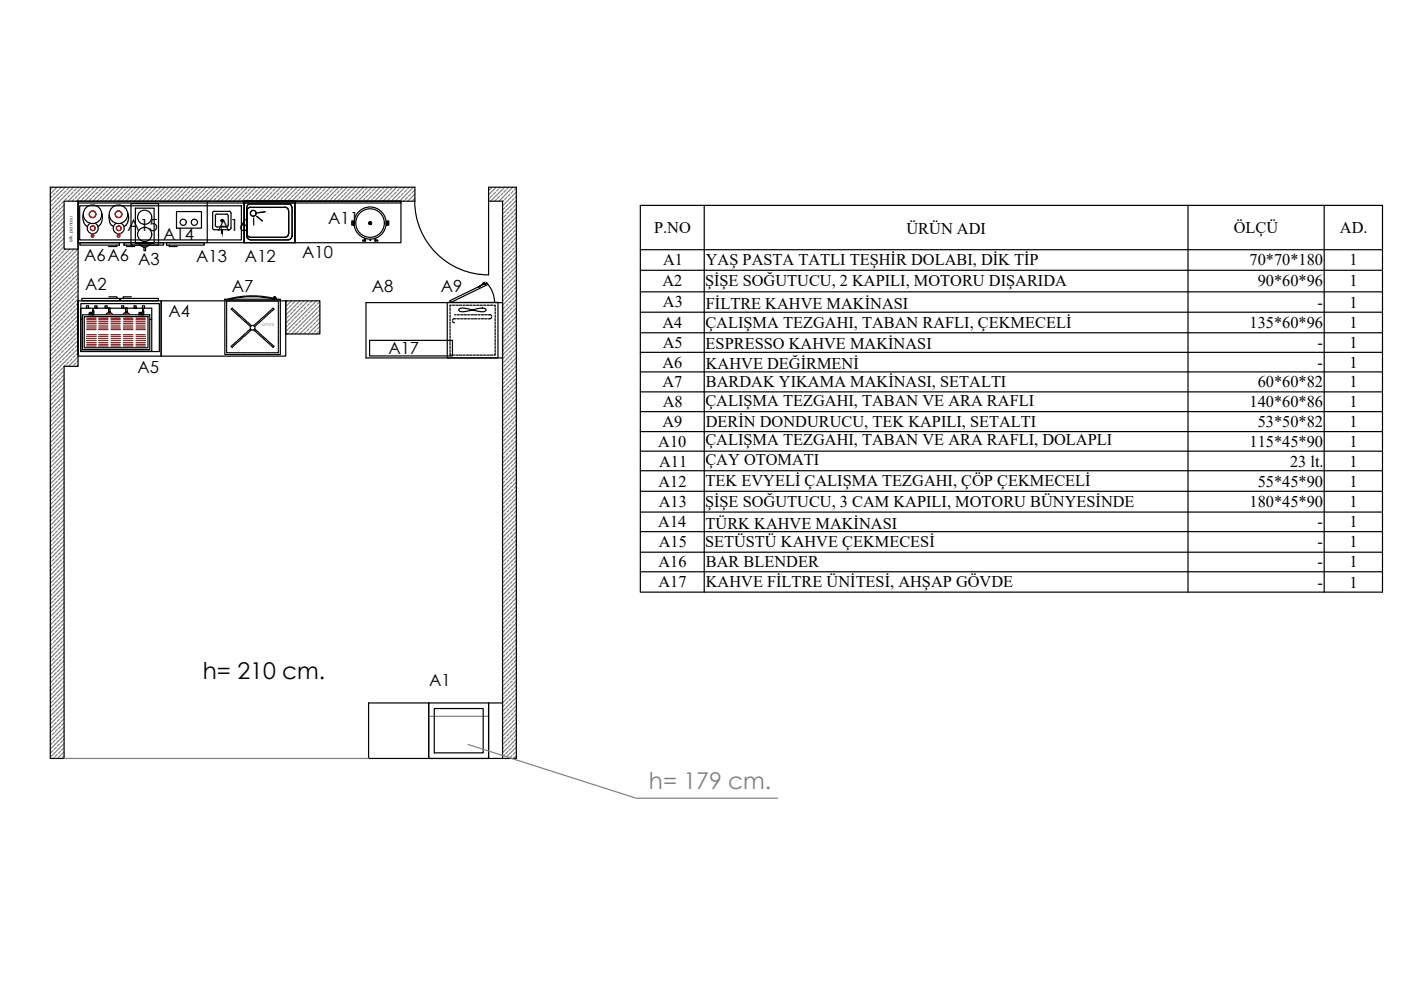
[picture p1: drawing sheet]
<svg xmlns="http://www.w3.org/2000/svg" width="297mm" height="210mm" viewBox="0 0 297 210" stroke-linecap="round" stroke-linejoin="round" font-family="sans-serif">
<!-- layer: 0 -->
<g fill="none" stroke="#000" stroke-width=".25">
<path d="M10.7 39.7h77.3v3h-71.4v35h-3v83.1h-2.9zM13.6 42.7h3v10.1h-3zM27.8 43.2h5.8v8.8h-5.8zM37.4 44.9h5.3v3.5h-5.3zM43.9 42.7v8.8h7.9M62.5 42.7h22.5v8.8h-22.5zM62.5 42.7h22.5v.3h-22.5zM87.9 42.6a15.6 15.6 0 0 0 15.7 15.7v-18.6h5.9v121.1h-5.9v-11.8h3M103.6 42.7h3v118.1M135.8 43.5h157.3v82h-157.3zM135.8 52.9h157.3M135.8 57.3h157.3"/>
<path d="M149.3 43.5v82M251.9 43.5v82M280.8 43.5v82M34.2 63.8h26.4v11.7h-26.4zM60.6 63.8h7.2v7h-7.2zM77.6 64.2h29v11.7h-29zM78.4 72.2h17.5v3.3h-17.5zM135.8 61.9h157.3M135.8 66.2h157.3M135.8 70.6h157.3M135.8 74.7h157.3M135.8 78.9h157.3"/>
<path d="M135.8 83.1h157.3M135.8 87.3h157.3M135.8 91.5h157.3M135.8 95.7h157.3M135.8 99.8h157.3M135.8 104.2h157.3M135.8 108.6h157.3M135.8 112.7h157.3M135.8 117.1h157.3M135.8 121.2h157.3M78.1 149h12.8v11.8h-12.8zM90.9 149h12.7v11.8h-12.7z"/>
<path d="M92.1 150.2h10.3v9.4h-10.3z"/>
<circle cx="38.8" cy="47.1" r=".66"/>
<circle cx="41.2" cy="47.1" r=".66"/>
</g>
<g fill="none" stroke="#808080" stroke-width=".25">
<path d="M11.2 39.7l-.2 .2M12.1 39.7l-1.4 1.4M13 39.7l-.4 .4M13.8 39.7l-3.1 3.2M14.6 39.9l-.5 .4M15.6 39.7l-4.9 4.9M16.5 39.7l-.2 .2M17.4 39.7l-3 3M18.2 39.7l-.3 .4M19.1 39.7l-2.9 3M19.9 39.9l-.5 .4M20.9 39.7l-3 3"/>
<path d="M21.8 39.7l-.2 .2M22.6 39.7l-2.9 3M23.5 39.7l-.3 .4M24.4 39.7l-2.9 3M25.1 39.9l-.4 .4M26.1 39.7l-2.9 3M27 39.7l-.1 .2M27.9 39.7l-2.9 3M28.8 39.7l-.4 .4M29.6 39.7l-2.9 3M30.4 39.9l-.4 .4M31.4 39.7l-2.9 3"/>
<path d="M32.3 39.7l-.2 .2M33.1 39.7l-2.9 3M34 39.7l-.3 .4M34.9 39.7l-2.9 3M35.6 39.9l-.4 .4M36.7 39.7l-3 3M37.5 39.7l-.1 .2M38.4 39.7l-2.9 3M39.3 39.7l-.4 .4M40.2 39.7l-2.9 3M40.9 39.9l-.4 .4M42 39.7l-3 3"/>
<path d="M42.8 39.7l-.1 .2M43.7 39.7l-2.9 3M44.6 39.7l-.4 .4M45.5 39.7l-3 3M46.2 39.9l-.4 .4M47.2 39.7l-2.9 3M48.1 39.7l-.1 .2M49 39.7l-2.9 3M49.9 39.7l-.4 .4M50.7 39.7l-2.9 3M51.5 39.9l-.4 .4M52.5 39.7l-2.9 3"/>
<path d="M53.4 39.7l-.2 .2M54.2 39.7l-2.9 3M55.1 39.7l-.3 .4M56 39.7l-2.9 3M56.7 39.9l-.4 .4M57.7 39.7l-2.9 3M58.6 39.7l-.1 .2M59.5 39.7l-2.9 3M60.4 39.7l-.4 .4M61.3 39.7l-3 3M62 39.9l-.4 .4M63 39.7l-2.9 3"/>
<path d="M63.9 39.7l-.1 .2M64.8 39.7l-3 3M65.7 39.7l-.4 .4M66.5 39.7l-2.9 3M67.3 39.9l-.5 .4M68.3 39.7l-2.9 3M69.2 39.7l-.2 .2M70.1 39.7l-3 3M71 39.7l-.4 .4M71.8 39.7l-2.9 3M72.6 39.9l-.5 .4M73.6 39.7l-2.9 3"/>
<path d="M74.5 39.7l-.2 .2M75.3 39.7l-2.9 3M76.2 39.7l-.3 .4M77.1 39.7l-2.9 3M77.8 39.9l-.4 .4M78.8 39.7l-2.9 3M79.7 39.7l-.1 .2M80.6 39.7l-2.9 3M81.5 39.7l-.4 .4M82.3 39.7l-2.9 3M83.1 39.9l-.4 .4M84.1 39.7l-2.9 3"/>
<path d="M85 39.7l-.2 .2M85.9 39.7l-3 3M86.7 39.7l-.3 .4M87.6 39.7l-2.9 3M104.2 39.9l-.4 .4M105.2 39.7l-1.6 1.6M106.1 39.7l-.2 .2M107 39.7l-3 3M107.8 39.7l-.3 .4M108.7 39.7l-2.9 3M109.4 39.9l-.4 .4M10.8 40.1l-.1 .1"/>
<path d="M10.8 45.3l-.1 .2M10.8 50.6l-.1 .2M10.8 55.9l-.1 .2M11 41.6l-.3 .4M11 46.9l-.3 .4M11 52.1l-.3 .5M11 57.4l-.3 .4M11.3 43.2l-.5 .4M11.3 48.4l-.5 .4M11.3 53.7l-.5 .4M11.3 59l-.5 .4M11.5 44.7l-.5 .4"/>
<path d="M11.5 49.9l-.5 .5M11.5 55.2l-.5 .5M11.7 41l-.4 .4M11.7 46.2l-.4 .5M11.7 51.5l-.4 .4M11.7 56.8l-.4 .4M11.9 42.5l-.4 .4M11.9 47.7l-.4 .5M11.9 53l-.4 .5M11.9 58.3l-.4 .4M12.1 44l-.4 .5M12.1 49.3l-.4 .4"/>
<path d="M12.1 54.6l-.4 .4M12.1 59.8l-.4 .5M12.4 40.3l-.5 .5M12.4 45.6l-.5 .4M12.4 50.8l-.5 .5M12.4 56.1l-.5 .4M12.6 41.8l-.5 .5M12.6 47.1l-.5 .4M12.6 52.4l-.5 .4M12.6 57.6l-.5 .5M12.8 43.4l-.4 .4M12.8 48.6l-.4 .5"/>
<path d="M12.8 53.9l-.4 .4M12.8 59.2l-.4 .4M13 44.9l-.4 .4M13 50.2l-.4 .4M13 55.4l-.4 .5M13.3 41.2l-.5 .4M13.3 46.4l-.5 .5M13.3 51.7l-.5 .4M13.3 57l-.5 .4M13.5 42.7l-.5 .5M13.5 48l-.5 .4M13.5 53.2l-.5 .5"/>
<path d="M13.5 58.5l-.5 .5M13.6 43.5l-2.9 2.9M13.6 45.2l-2.9 3M13.6 47l-2.9 2.9M13.6 48.7l-2.9 3M13.6 50.5l-2.9 2.9M13.6 52.2l-2.9 3M13.6 44.4l-.3 .3M13.6 46.1l-.1 .1M13.6 49.6l-.3 .3M13.6 51.4l-.1 .1M13.7 54.8l-.4 .4"/>
<path d="M13.9 40.5l-.4 .5M13.9 52.8l-.2 .2M13.9 56.3l-.4 .5M14.1 42.1l-.4 .4M14.1 57.9l-.4 .4M14.4 54.1l-.5 .5M14.4 59.4l-.5 .4M14.6 55.7l-.5 .4M14.8 52.8l-4.1 4.1M14.8 41.4l-.4 .4M14.8 57.2l-.4 .4M15 53.5l-.4 .4"/>
<path d="M15 58.7l-.4 .5M15.2 55l-.4 .4M15.5 40.8l-.5 .4M15.5 56.5l-.5 .5M15.7 42.3l-.4 .4M15.7 52.8l-.5 .4M15.7 58.1l-.5 .4M15.9 54.3l-.4 .5M15.9 59.6l-.4 .5M16.1 40.1l-.4 .4M16.1 55.9l-.4 .4M16.3 41.6l-.4 .5"/>
<path d="M16.3 57.4l-.4 .5M16.6 52.8l-5.9 5.9M16.6 54.6l-5.9 5.8M16.6 56.3l-5.9 5.9M16.6 58.1l-5.9 5.9M16.6 59.8l-5.9 5.9M16.6 53.7l-.5 .4M16.6 55.4l-.3 .3M16.6 59l-.5 .4M17 41l-.4 .4M17.2 42.5l-.1 .2M17.7 40.3l-.5 .5"/>
<path d="M17.9 41.8l-.5 .5M18.5 41.2l-.4 .4M19.2 40.5l-.4 .5M19.4 42.1l-.4 .4M20.1 41.4l-.5 .4M20.7 40.8l-.4 .4M21 42.3l-.4 .4M21.4 40.1l-.4 .4M21.6 41.6l-.4 .5M22.3 41l-.5 .4M22.5 42.5l-.2 .2M22.9 40.3l-.4 .5"/>
<path d="M23.2 41.8l-.5 .5M23.8 41.2l-.4 .4M24.5 40.5l-.5 .5M24.7 42.1l-.4 .4M25.4 41.4l-.5 .4M26 40.8l-.4 .4M26.2 42.3l-.4 .4M26.7 40.1l-.5 .4M26.9 41.6l-.4 .5M27.5 41l-.4 .4M27.8 42.5l-.2 .2M28.2 40.3l-.4 .5"/>
<path d="M28.4 41.8l-.4 .5M29.1 41.2l-.5 .4M29.7 40.5l-.4 .5M30 42.1l-.5 .4M30.6 41.4l-.4 .4M31.3 40.8l-.5 .4M31.5 42.3l-.4 .4M31.9 40.1l-.4 .4M32.1 41.6l-.4 .5M32.8 41l-.4 .4M33 42.5l-.1 .2M33.5 40.3l-.5 .5"/>
<path d="M33.7 41.8l-.5 .5M34.3 41.2l-.4 .4M35 40.5l-.5 .5M35.2 42.1l-.4 .4M35.9 41.4l-.5 .4M36.5 40.8l-.4 .4M36.7 42.3l-.3 .4M37.2 40.1l-.5 .4M37.4 41.6l-.4 .5M38.1 41l-.5 .4M38.3 42.5l-.2 .2M38.7 40.3l-.4 .5"/>
<path d="M38.9 41.8l-.4 .5M39.6 41.2l-.4 .4M40.3 40.5l-.5 .5M40.5 42.1l-.5 .4M41.1 41.4l-.4 .4M41.8 40.8l-.4 .4M42 42.3l-.3 .4M42.5 40.1l-.5 .4M42.7 41.6l-.5 .5M43.3 41l-.4 .4M43.6 42.5l-.2 .2M44 40.3l-.4 .5"/>
<path d="M44.2 41.8l-.4 .5M44.9 41.2l-.4 .4M45.6 40.5l-.5 .5M45.8 42.1l-.5 .4M46.4 41.4l-.4 .4M47.1 40.8l-.4 .4M47.3 42.3l-.4 .4M47.8 40.1l-.5 .4M48 41.6l-.5 .5M48.6 41l-.4 .4M48.9 42.5l-.2 .2M49.3 40.3l-.4 .5"/>
<path d="M49.5 41.8l-.4 .5M50.2 41.2l-.5 .4M50.8 40.5l-.4 .5M51.1 42.1l-.5 .4M51.7 41.4l-.4 .4M52.4 40.8l-.5 .4M52.6 42.3l-.4 .4M53 40.1l-.4 .4M53.2 41.6l-.4 .5M53.9 41l-.4 .4M54.1 42.5l-.2 .2M54.6 40.3l-.5 .5"/>
<path d="M54.8 41.8l-.5 .5M55.4 41.2l-.4 .4M56.1 40.5l-.5 .5M56.3 42.1l-.4 .4M57 41.4l-.5 .4M57.6 40.8l-.4 .4M57.8 42.3l-.4 .4M58.3 40.1l-.5 .4M58.5 41.6l-.4 .5M59.1 41l-.4 .4M59.4 42.5l-.2 .2M59.8 40.3l-.4 .5"/>
<path d="M60 41.8l-.4 .5M60.7 41.2l-.5 .4M61.3 40.5l-.4 .5M61.6 42.1l-.5 .4M62.2 41.4l-.4 .4M62.9 40.8l-.5 .4M63.1 42.3l-.4 .4M63.5 40.1l-.4 .4M63.8 41.6l-.5 .5M64.4 41l-.4 .4M64.6 42.5l-.1 .2M65.1 40.3l-.5 .5"/>
<path d="M65.3 41.8l-.4 .5M66 41.2l-.5 .4M66.6 40.5l-.4 .5M66.8 42.1l-.4 .4M67.5 41.4l-.4 .4M68.2 40.8l-.5 .4M68.4 42.3l-.4 .4M68.8 40.1l-.4 .4M69 41.6l-.4 .5M69.7 41l-.4 .4M69.9 42.5l-.1 .2M70.4 40.3l-.5 .5"/>
<path d="M70.6 41.8l-.5 .5M71.2 41.2l-.4 .4M71.9 40.5l-.4 .5M72.1 42.1l-.4 .4M72.8 41.4l-.5 .4M73.4 40.8l-.4 .4M73.7 42.3l-.4 .4M74.1 40.1l-.4 .4M74.3 41.6l-.4 .5M75 41l-.5 .4M75.2 42.5l-.2 .2M75.6 40.3l-.4 .5"/>
<path d="M75.9 41.8l-.5 .5M76.5 41.2l-.4 .4M77.2 40.5l-.4 .5M77.4 42.1l-.4 .4M78.1 41.4l-.5 .4M78.7 40.8l-.4 .4M78.9 42.3l-.4 .4M79.4 40.1l-.5 .4M79.6 41.6l-.4 .5M80.3 41l-.5 .4M80.5 42.5l-.2 .2M80.9 40.3l-.4 .5"/>
<path d="M81.1 41.8l-.4 .5M81.8 41.2l-.5 .4M82.4 40.5l-.4 .5M82.7 42.1l-.5 .4M83.3 41.4l-.4 .4M84 40.8l-.5 .4M84.2 42.3l-.4 .4M84.6 40.1l-.4 .4M84.8 41.6l-.4 .5M85.5 41l-.4 .4M85.7 42.5l-.1 .2M86.2 40.3l-.5 .5"/>
<path d="M86.4 41.8l-.5 .5M87 41.2l-.4 .4M87.7 40.5l-.4 .5M87.9 40.3h.1M87.9 42.1l-.4 .4M88 41.1l-1.6 1.6M103.8 42.1l-.2 .1M104.4 41.4l-.4 .4M105.1 40.8l-.5 .4M105.3 42.3l-.4 .4M105.7 40.1l-.4 .4M105.9 41.6l-.4 .5"/>
<path d="M106.6 41l-.4 .4M106.6 46.2v.1M106.6 51.5h.1M106.6 56.8h.1M106.8 42.5l-.2 .3M106.8 47.7l-.2 .3M106.8 53l-.2 .3M106.8 58.3l-.2 .3M107 44l-.4 .5M107 49.3l-.4 .4M107 54.6l-.4 .4M107 59.8l-.4 .5"/>
<path d="M107.3 45.6l-.5 .4M107.3 40.3l-.5 .5M107.3 50.8l-.5 .5M107.3 56.1l-.5 .4M107.5 47.1l-.5 .4M107.5 41.8l-.5 .5M107.5 52.4l-.5 .4M107.5 57.6l-.5 .5M107.7 43.4l-.4 .4M107.7 48.6l-.4 .5M107.7 53.9l-.4 .4M107.7 59.2l-.4 .4"/>
<path d="M107.9 44.9l-.4 .4M107.9 50.2l-.4 .4M107.9 55.4l-.4 .5M108.1 41.2l-.4 .4M108.1 46.4l-.4 .5M108.1 51.7l-.4 .4M108.1 57l-.4 .4M108.4 48l-.5 .4M108.4 42.7l-.5 .5M108.4 58.5l-.5 .5M108.4 53.2l-.5 .5M108.6 44.2l-.5 .5"/>
<path d="M108.6 49.5l-.5 .4M108.6 54.8l-.5 .4M108.8 40.5l-.4 .5M108.8 45.8l-.4 .4M108.8 51l-.4 .5M108.8 56.3l-.4 .5M109 42.1l-.4 .4M109 47.3l-.4 .4M109 52.6l-.4 .4M109 57.9l-.4 .4M109.2 43.6l-.4 .4M109.2 48.8l-.4 .5"/>
<path d="M109.2 54.1l-.4 .5M109.2 59.4l-.4 .4M109.4 45.1l-.4 .5M109.4 48.6h.1M109.4 50.4l-.4 .4M109.4 55.7l-.4 .4M109.4 59.2h.1M109.5 40.7l-2.9 2.9M109.5 42.5l-2.9 2.9M109.5 44.2l-2.9 2.9M109.5 46l-2.9 2.9M109.5 47.7l-2.9 3"/>
<path d="M109.5 49.5l-2.9 2.9M109.5 51.3l-2.9 2.9M109.5 53l-2.9 3M109.5 54.8l-2.9 2.9M109.5 56.5l-2.9 3M109.5 58.3l-2.9 2.9M109.5 41.6l-.3 .2M109.5 43.3l-.1 .1M109.5 46.8l-.3 .3M109.5 52.1l-.3 .3M109.5 53.9h-.1M109.5 57.4l-.3 .2"/>
<path d="M10.8 61.2l-.1 .1M10.8 66.4l-.1 .2M10.8 71.7l-.1 .2M10.8 76.9l-.1 .2M11 62.7l-.3 .4M11 68l-.3 .4M11 73.2l-.3 .4M11 78.5l-.3 .4M11.3 64.2l-.5 .5M11.3 69.5l-.5 .4M11.3 74.7l-.5 .5M11.5 60.5l-.5 .4"/>
<path d="M11.5 65.8l-.5 .4M11.5 71l-.5 .5M11.5 76.3l-.5 .4M11.7 62l-.4 .5M11.7 67.3l-.4 .4M11.7 72.6l-.4 .4M11.7 77.8l-.4 .5M11.9 63.6l-.4 .4M11.9 68.8l-.4 .5M11.9 74.1l-.4 .4M11.9 79.4l-.4 .4M12.1 65.1l-.4 .5"/>
<path d="M12.1 70.4l-.4 .4M12.1 75.6l-.4 .5M12.4 61.4l-.5 .4M12.4 66.7l-.5 .4M12.4 71.9l-.5 .4M12.4 77.2l-.5 .4M12.6 62.9l-.5 .5M12.6 68.2l-.5 .4M12.6 73.4l-.5 .5M12.6 78.7l-.5 .4M12.8 64.5l-.4 .4M12.8 69.7l-.4 .5"/>
<path d="M12.8 75l-.4 .4M13 60.7l-.4 .5M13 66l-.4 .4M13 71.2l-.4 .5M13 76.5l-.4 .4M13.3 62.3l-.5 .4M13.3 67.5l-.5 .5M13.3 72.8l-.5 .4M13.3 78l-.5 .5M13.5 63.8l-.5 .4M13.5 69.1l-.5 .4M13.5 74.3l-.5 .4"/>
<path d="M13.5 79.6l-.5 .4M13.6 78.6l-2.9 2.9M13.6 77.7l-.1 .1M13.7 60.1l-.4 .4M13.7 65.3l-.4 .5M13.7 70.6l-.4 .4M13.7 75.8l-.4 .5M13.9 61.6l-.4 .4M13.9 66.9l-.4 .4M13.9 72.1l-.4 .5M13.9 77.4l-.3 .3M14.1 63.1l-.4 .5"/>
<path d="M14.1 68.4l-.4 .4M14.1 73.7l-.4 .4M14.4 64.7l-.5 .4M14.4 69.9l-.5 .5M14.4 75.2l-.5 .4M14.6 60.9l-.5 .5M14.6 66.2l-.5 .5M14.6 71.5l-.5 .4M14.6 76.7l-.5 .5M14.8 62.5l-.4 .4M14.8 67.7l-.4 .5M14.8 73l-.4 .4"/>
<path d="M15 64l-.4 .5M15 69.3l-.4 .4M15 74.5l-.4 .5M15.2 60.3l-.4 .4M15.2 65.6l-.4 .4M15.2 70.8l-.4 .4M15.2 76.1l-.4 .4M15.5 61.8l-.5 .5M15.5 67.1l-.5 .4M15.5 72.3l-.5 .5M15.5 77.6l-.1 .1M15.7 63.4l-.5 .4"/>
<path d="M15.7 68.6l-.5 .5M15.7 73.9l-.5 .4M15.9 64.9l-.4 .4M15.9 70.2l-.4 .4M15.9 75.4l-.4 .4M16.1 61.2l-.4 .4M16.1 66.4l-.4 .5M16.1 71.7l-.4 .4M16.1 76.9l-.4 .5M16.3 62.7l-.4 .4M16.3 68l-.4 .4M16.3 73.2l-.4 .5"/>
<path d="M16.6 61.6l-5.9 5.9M16.6 63.4l-5.9 5.8M16.6 65.1l-5.9 5.9M16.6 66.9l-5.9 5.9M16.6 68.7l-5.9 5.8M16.6 70.4l-5.9 5.9M16.6 72.2l-5.9 5.8M16.6 73.9l-5.9 5.9M16.6 75.7l-2.1 2M16.6 77.4l-.3 .3M16.6 60.7l-.3 .2M16.6 64.2l-.5 .5"/>
<path d="M16.6 66l-.3 .2M16.6 69.5l-.5 .4M16.6 71.3l-.3 .2M16.6 74.8l-.5 .4M16.6 76.5l-.3 .2M60.7 67.5l-.1 .2M60.9 69.1l-.3 .3M60.9 63.8l-.3 .4M61.1 70.6l-.2 .2M61.1 65.3l-.4 .5M61.3 66.9l-.4 .4M61.6 68.4l-.5 .4"/>
<path d="M61.8 69.9l-.5 .5M61.8 63.8l-1.2 1.2M61.8 64.7l-.5 .4M62 66.2l-.4 .5M62.2 67.7l-.4 .5M62.4 69.3l-.4 .4M62.4 64l-.4 .5M62.7 70.8h.1M62.7 65.6l-.5 .4M62.7 63.8h.1M62.9 67.1l-.5 .4M63.1 68.6l-.4 .5"/>
<path d="M63.3 64.9l-.4 .4M63.3 70.2l-.4 .4M63.5 66.4l-.4 .5M63.6 63.8l-3 3M63.8 68l-.5 .4M64 64.2l-.5 .5M64 69.5l-.5 .4M64.2 65.8l-.4 .4M64.4 63.8l-.2 .2M64.4 67.3l-.4 .4M64.6 68.8l-.4 .5M64.9 70.4l-.5 .4"/>
<path d="M64.9 65.1l-.5 .5M65.1 66.7l-.5 .4M65.3 63.8l-4.7 4.7M65.3 68.2l-.4 .4M65.5 64.5l-.4 .4M65.5 69.7l-.4 .5M65.7 66l-.4 .4M66 67.5l-.5 .5M66.2 63.8l-.5 .4M66.2 69.1l-.5 .4M66.4 65.3l-.4 .5M66.4 70.6l-.2 .2"/>
<path d="M66.6 66.9l-.4 .4M66.8 68.4l-.4 .4M67.1 64.7l-.5 .4M67.1 69.9l-.5 .5M67.1 63.8l-6.5 6.5M67.3 66.2l-.5 .5M67.5 67.7l-.4 .5M67.7 64l-.4 .5M67.7 69.3l-.4 .4M67.8 64.8l-6 6M67.8 66.6l-4.3 4.2M67.8 68.3l-2.5 2.5"/>
<path d="M67.8 70.1l-.7 .7M67.8 65.7l-.3 .3M67.8 67.5h-.1M106.6 62v.1M106.6 67.3v.1M106.6 72.6h.1M106.6 77.8v.1M106.8 63.6l-.2 .3M106.8 68.8l-.2 .3M106.8 74.1l-.2 .3M106.8 79.4l-.2 .3M107 65.1l-.4 .5"/>
<path d="M107 70.4l-.4 .4M107 75.6l-.4 .5M107.3 61.4l-.5 .4M107.3 66.7l-.5 .4M107.3 71.9l-.5 .4M107.3 77.2l-.5 .4M107.5 62.9l-.5 .5M107.5 68.2l-.5 .4M107.5 73.4l-.5 .5M107.5 78.7l-.5 .4M107.7 64.5l-.4 .4M107.7 69.7l-.4 .5"/>
<path d="M107.7 75l-.4 .4M107.9 60.7l-.4 .5M107.9 66l-.4 .4M107.9 71.2l-.4 .5M107.9 76.5l-.4 .4M108.1 62.3l-.4 .4M108.1 67.5l-.4 .5M108.1 72.8l-.4 .4M108.1 78l-.4 .5M108.4 69.1l-.5 .4M108.4 63.8l-.5 .4M108.4 74.3l-.5 .4"/>
<path d="M108.4 79.6l-.5 .4M108.6 60.1l-.5 .4M108.6 70.6l-.5 .4M108.6 65.3l-.5 .5M108.6 75.8l-.5 .5M108.8 61.6l-.4 .4M108.8 66.9l-.4 .4M108.8 72.1l-.4 .5M108.8 77.4l-.4 .4M109 63.1l-.4 .5M109 68.4l-.4 .4M109 73.7l-.4 .4"/>
<path d="M109 78.9l-.4 .5M109.2 64.7l-.4 .4M109.2 69.9l-.4 .5M109.2 75.2l-.4 .4M109.4 60.9l-.4 .5M109.4 66.2l-.4 .5M109.4 69.7h.1M109.4 71.5l-.4 .4M109.4 76.7l-.4 .5M109.5 60.1l-2.9 2.9M109.5 61.8l-2.9 2.9M109.5 63.6l-2.9 2.9"/>
<path d="M109.5 65.3l-2.9 2.9M109.5 67.1l-2.9 2.9M109.5 68.8l-2.9 2.9M109.5 70.6l-2.9 2.9M109.5 72.3l-2.9 3M109.5 74.1l-2.9 2.9M109.5 75.8l-2.9 3M109.5 77.6l-2.9 2.9M109.5 79.4l-2.9 2.9M109.5 62.7l-.3 .2M109.5 64.4l-.1 .1M109.5 67.9l-.3 .3"/>
<path d="M109.5 73.2l-.3 .2M109.5 75h-.1M109.5 78.5l-.3 .2M10.8 82.2l-.1 .2M10.8 87.5l-.1 .2M10.8 92.8l-.1 .1M10.8 98l-.1 .2M11 83.8l-.3 .3M11 89.1l-.3 .3M11 94.3l-.3 .4M11 99.6l-.3 .4M11.3 80l-.5 .5"/>
<path d="M11.3 85.3l-.5 .5M11.3 90.6l-.5 .4M11.3 95.8l-.5 .5M11.5 81.6l-.5 .4M11.5 86.9l-.5 .4M11.5 92.1l-.5 .5M11.5 97.4l-.5 .4M11.7 83.1l-.4 .5M11.7 88.4l-.4 .4M11.7 93.7l-.4 .4M11.7 98.9l-.4 .4M11.9 84.7l-.4 .4"/>
<path d="M11.9 89.9l-.4 .5M11.9 95.2l-.4 .4M12.1 80.9l-.4 .5M12.1 86.2l-.4 .4M12.1 91.5l-.4 .4M12.1 96.7l-.4 .5M12.4 82.5l-.5 .4M12.4 87.7l-.5 .5M12.4 93l-.5 .4M12.4 98.2l-.5 .5M12.6 84l-.5 .4M12.6 89.3l-.5 .4"/>
<path d="M12.6 94.5l-.5 .5M12.6 99.8l-.5 .4M12.8 80.2l-.4 .5M12.8 85.5l-.4 .5M12.8 90.8l-.4 .4M12.8 96.1l-.4 .4M13 81.8l-.4 .4M13 87.1l-.4 .4M13 92.3l-.4 .5M13 97.6l-.4 .4M13.3 83.3l-.5 .5M13.3 88.6l-.5 .5"/>
<path d="M13.3 93.9l-.5 .4M13.3 99.1l-.5 .5M13.5 84.9l-.5 .4M13.5 90.2l-.5 .4M13.5 95.4l-.5 .4M13.6 80.3l-2.9 3M13.6 82.1l-2.9 2.9M13.6 83.8l-2.9 3M13.6 85.6l-2.9 2.9M13.6 87.4l-2.9 2.9M13.6 89.1l-2.9 3M13.6 90.9l-2.9 2.9"/>
<path d="M13.6 92.7l-2.9 2.9M13.6 94.4l-2.9 3M13.6 96.2l-2.9 2.9M13.6 97.9l-2.9 3M13.6 99.7l-2.9 2.9M13.6 81.2l-.3 .4M13.6 83l-.1 .1M13.6 86.5l-.3 .4M13.6 88.3l-.1 .1M13.6 91.8l-.3 .3M13.6 93.5l-.1 .2M13.6 97.1l-.3 .3"/>
<path d="M13.6 98.8l-.1 .1M106.6 83.1v.1M106.6 88.4v.1M106.6 93.7h.1M106.6 98.9v.1M106.8 84.7l-.2 .2M106.8 89.9l-.2 .3M106.8 95.2l-.2 .2M107 80.9l-.4 .5M107 86.2l-.4 .4M107 91.5l-.4 .4M107 96.7l-.4 .5"/>
<path d="M107.3 82.5l-.5 .4M107.3 87.7l-.5 .5M107.3 93l-.5 .4M107.3 98.2l-.5 .5M107.5 84l-.5 .4M107.5 89.3l-.5 .4M107.5 94.5l-.5 .5M107.5 99.8l-.5 .4M107.7 80.2l-.4 .5M107.7 85.5l-.4 .5M107.7 90.8l-.4 .4M107.7 96.1l-.4 .4"/>
<path d="M107.9 81.8l-.4 .4M107.9 87.1l-.4 .4M107.9 92.3l-.4 .5M107.9 97.6l-.4 .4M108.1 83.3l-.4 .5M108.1 88.6l-.4 .5M108.1 93.9l-.4 .4M108.1 99.1l-.4 .5M108.4 84.9l-.5 .4M108.4 90.2l-.5 .4M108.4 95.4l-.5 .4M108.6 81.1l-.5 .5"/>
<path d="M108.6 86.4l-.5 .5M108.6 91.7l-.5 .4M108.6 96.9l-.5 .5M108.8 82.7l-.4 .4M108.8 88l-.4 .4M108.8 93.2l-.4 .5M108.8 98.5l-.4 .4M109 84.2l-.4 .5M109 89.5l-.4 .4M109 94.7l-.4 .5M109.2 80.5l-.4 .4M109.2 85.8l-.4 .4"/>
<path d="M109.2 91l-.4 .5M109.2 96.3l-.4 .4M109.4 80.2h.1M109.4 82l-.4 .5M109.4 87.3l-.4 .4M109.4 90.8h.1M109.4 92.6l-.4 .4M109.4 97.8l-.4 .4M109.5 81.1l-2.9 3M109.5 82.9l-2.9 2.9M109.5 84.6l-2.9 3M109.5 86.4l-2.9 2.9"/>
<path d="M109.5 88.1l-2.9 3M109.5 89.9l-2.9 2.9M109.5 91.6l-2.9 3M109.5 93.4l-2.9 2.9M109.5 95.2l-2.9 2.9M109.5 96.9l-2.9 3M109.5 98.7l-2.9 2.9M109.5 83.8l-.3 .2M109.5 85.5h-.1M109.5 89l-.3 .3M109.5 94.3l-.3 .2M109.5 96l-.1 .1"/>
<path d="M109.5 99.6l-.3 .2M10.8 103.3l-.1 .2M10.8 108.6l-.1 .1M10.8 113.9l-.1 .1M10.8 119.1l-.1 .2M11 104.8l-.3 .4M11 110.1l-.3 .4M11 115.4l-.3 .4M11.3 101.1l-.5 .4M11.3 106.4l-.5 .4M11.3 111.7l-.5 .4M11.3 116.9l-.5 .5"/>
<path d="M11.5 102.6l-.5 .5M11.5 107.9l-.5 .5M11.5 113.2l-.5 .5M11.5 118.5l-.5 .4M11.7 104.2l-.4 .4M11.7 109.5l-.4 .4M11.7 114.7l-.4 .5M11.9 100.4l-.4 .5M11.9 105.7l-.4 .5M11.9 111l-.4 .4M11.9 116.3l-.4 .4M12.1 102l-.4 .4"/>
<path d="M12.1 107.3l-.4 .4M12.1 112.6l-.4 .4M12.1 117.8l-.4 .4M12.4 103.5l-.5 .5M12.4 108.8l-.5 .4M12.4 114.1l-.5 .4M12.4 119.3l-.5 .5M12.6 105.1l-.5 .4M12.6 110.3l-.5 .5M12.6 115.6l-.5 .5M12.8 101.3l-.4 .5M12.8 106.6l-.4 .4"/>
<path d="M12.8 117.1l-.4 .5M12.8 111.9l-.4 .4M13 102.9l-.4 .4M13 108.1l-.4 .5M13 113.4l-.4 .5M13 118.7l-.4 .4M13.3 104.4l-.5 .4M13.3 109.7l-.5 .4M13.3 115l-.5 .4M13.5 100.7l-.5 .4M13.5 105.9l-.5 .5M13.5 111.2l-.5 .5"/>
<path d="M13.5 116.5l-.5 .4M13.6 101.4l-2.9 3M13.6 103.2l-2.9 2.9M13.6 104.9l-2.9 3M13.6 106.7l-2.9 2.9M13.6 108.4l-2.9 3M13.6 110.2l-2.9 2.9M13.6 112l-2.9 2.9M13.6 113.7l-2.9 3M13.6 115.5l-2.9 2.9M13.6 117.2l-2.9 3M13.6 119l-2.9 2.9"/>
<path d="M13.6 102.3l-.3 .3M13.6 104.1l-.1 .1M13.6 107.6l-.3 .3M13.6 109.3l-.1 .2M13.6 112.8l-.3 .4M13.6 114.6l-.1 .1M13.6 118.1l-.3 .4M13.6 119.9l-.1 .1M106.6 104.2v.1M106.6 109.5h.1M106.6 114.7v.1M106.8 100.4l-.2 .3"/>
<path d="M106.8 105.7l-.2 .3M106.8 111l-.2 .3M106.8 116.3l-.2 .2M107 102l-.4 .4M107 107.3l-.4 .4M107 112.6l-.4 .4M107 117.8l-.4 .4M107.3 103.5l-.5 .5M107.3 108.8l-.5 .4M107.3 114.1l-.5 .4M107.3 119.3l-.5 .5M107.5 105.1l-.5 .4"/>
<path d="M107.5 110.3l-.5 .5M107.5 115.6l-.5 .5M107.7 101.3l-.4 .5M107.7 106.6l-.4 .4M107.7 111.9l-.4 .4M107.7 117.1l-.4 .5M107.9 102.9l-.4 .4M107.9 108.1l-.4 .5M107.9 113.4l-.4 .5M107.9 118.7l-.4 .4M108.1 104.4l-.4 .4M108.1 109.7l-.4 .4"/>
<path d="M108.1 115l-.4 .4M108.4 100.7l-.5 .4M108.4 105.9l-.5 .5M108.4 111.2l-.5 .5M108.4 116.5l-.5 .4M108.6 102.2l-.5 .4M108.6 107.5l-.5 .4M108.6 112.8l-.5 .4M108.6 118l-.5 .5M108.8 103.7l-.4 .5M108.8 109l-.4 .5M108.8 114.3l-.4 .4"/>
<path d="M108.8 119.6l-.4 .4M109 100l-.4 .4M109 105.3l-.4 .4M109 110.6l-.4 .4M109 115.8l-.4 .5M109.2 101.5l-.4 .5M109.2 106.8l-.4 .5M109.2 112.1l-.4 .5M109.2 117.4l-.4 .4M109.4 101.3h.1M109.4 103.1l-.4 .4M109.4 108.4l-.4 .4"/>
<path d="M109.4 111.9h.1M109.4 113.7l-.4 .4M109.4 117.1h.1M109.4 118.9l-.4 .4M109.5 100.4l-2.9 3M109.5 102.2l-2.9 2.9M109.5 104l-2.9 2.9M109.5 105.7l-2.9 3M109.5 107.5l-2.9 2.9M109.5 109.2l-2.9 3M109.5 111l-2.9 2.9M109.5 112.7l-2.9 3"/>
<path d="M109.5 114.5l-2.9 2.9M109.5 116.2l-2.9 3M109.5 118l-2.9 2.9M109.5 119.7l-2.9 3M109.5 104.8l-.3 .3M109.5 106.6h-.1M109.5 110.1l-.3 .2M109.5 115.4l-.3 .2M10.8 124.4l-.1 .2M10.8 129.7l-.1 .1M10.8 134.9l-.1 .2M11 120.6l-.3 .5"/>
<path d="M11 125.9l-.3 .4M11 131.2l-.3 .4M11 136.5l-.3 .3M11.3 122.2l-.5 .4M11.3 127.5l-.5 .4M11.3 132.7l-.5 .5M11.3 138l-.5 .5M11.5 123.7l-.5 .4M11.5 129l-.5 .4M11.5 134.3l-.5 .4M11.5 139.6l-.5 .4M11.7 120l-.4 .4"/>
<path d="M11.7 125.3l-.4 .4M11.7 130.5l-.4 .5M11.7 135.8l-.4 .5M11.9 121.5l-.4 .5M11.9 126.8l-.4 .4M11.9 132.1l-.4 .4M11.9 137.4l-.4 .4M12.1 123.1l-.4 .4M12.1 128.3l-.4 .5M12.1 133.6l-.4 .5M12.1 138.9l-.4 .4M12.4 124.6l-.5 .4"/>
<path d="M12.4 129.9l-.5 .4M12.4 135.2l-.5 .4M12.6 120.9l-.5 .4M12.6 126.1l-.5 .5M12.6 131.4l-.5 .5M12.6 136.7l-.5 .4M12.8 122.4l-.4 .4M12.8 127.7l-.4 .4M12.8 133l-.4 .4M12.8 138.2l-.4 .5M13 123.9l-.4 .5M13 129.2l-.4 .5"/>
<path d="M13 134.5l-.4 .4M13 139.8l-.4 .4M13.3 120.2l-.5 .4M13.3 125.5l-.5 .4M13.3 130.8l-.5 .4M13.3 136l-.5 .5M13.5 121.7l-.5 .5M13.5 127l-.5 .5M13.5 132.3l-.5 .4M13.5 137.6l-.5 .4M13.6 120.8l-2.9 2.9M13.6 122.5l-2.9 3"/>
<path d="M13.6 124.3l-2.9 2.9M13.6 126l-2.9 3M13.6 127.8l-2.9 2.9M13.6 129.5l-2.9 3M13.6 131.3l-2.9 2.9M13.6 133l-2.9 3M13.6 134.8l-2.9 2.9M13.6 136.6l-2.9 2.9M13.6 138.3l-2.9 3M13.6 123.4l-.3 .3M13.6 125.1l-.1 .2M13.6 128.6l-.3 .4"/>
<path d="M13.6 130.4l-.1 .1M13.6 133.9l-.3 .4M13.6 135.7l-.1 .1M13.6 139.2l-.3 .4M106.6 120h.1M106.6 125.3h.1M106.6 130.5v.1M106.6 135.8v.1M106.8 121.5l-.2 .3M106.8 126.8l-.2 .3M106.8 132.1l-.2 .3M106.8 137.4l-.2 .2"/>
<path d="M107 123.1l-.4 .4M107 128.3l-.4 .5M107 133.6l-.4 .5M107 138.9l-.4 .4M107.3 124.6l-.5 .4M107.3 129.9l-.5 .4M107.3 135.2l-.5 .4M107.5 120.9l-.5 .4M107.5 126.1l-.5 .5M107.5 131.4l-.5 .5M107.5 136.7l-.5 .4M107.7 122.4l-.4 .4"/>
<path d="M107.7 127.7l-.4 .4M107.7 133l-.4 .4M107.7 138.2l-.4 .5M107.9 123.9l-.4 .5M107.9 129.2l-.4 .5M107.9 134.5l-.4 .4M107.9 139.8l-.4 .4M108.1 120.2l-.4 .4M108.1 125.5l-.4 .4M108.1 130.8l-.4 .4M108.1 136l-.4 .5M108.4 121.7l-.5 .5"/>
<path d="M108.4 127l-.5 .5M108.4 132.3l-.5 .4M108.4 137.6l-.5 .4M108.6 123.3l-.5 .4M108.6 128.6l-.5 .4M108.6 133.8l-.5 .5M108.6 139.1l-.5 .5M108.8 124.8l-.4 .5M108.8 130.1l-.4 .4M108.8 135.4l-.4 .4M109 121.1l-.4 .4M109 126.4l-.4 .4"/>
<path d="M109 131.6l-.4 .5M109 136.9l-.4 .5M109.2 122.6l-.4 .5M109.2 127.9l-.4 .4M109.2 133.2l-.4 .4M109.2 138.5l-.4 .4M109.4 122.4h.1M109.4 124.1l-.4 .5M109.4 127.7h.1M109.4 129.4l-.4 .5M109.4 133h.1M109.4 134.7l-.4 .5"/>
<path d="M109.4 138.2h.1M109.4 140l-.4 .4M109.5 121.5l-2.9 2.9M109.5 123.3l-2.9 2.9M109.5 125l-2.9 3M109.5 126.8l-2.9 2.9M109.5 128.6l-2.9 2.9M109.5 130.3l-2.9 3M109.5 132.1l-2.9 2.9M109.5 133.8l-2.9 3M109.5 135.6l-2.9 2.9M109.5 137.3l-2.9 3"/>
<path d="M109.5 139.1l-2.9 2.9M109.5 120.6l-.3 .3M109.5 125.9l-.3 .2M109.5 131.2l-.3 .2M109.5 136.5l-.3 .2M10.8 140.2l-.1 .2M10.8 145.5l-.1 .2M10.8 150.7l-.1 .2M10.8 156l-.1 .2M11 141.7l-.3 .4M11 147l-.3 .4M11 152.3l-.3 .4"/>
<path d="M11 157.6l-.3 .3M11.3 143.3l-.5 .4M11.3 148.5l-.5 .5M11.3 153.8l-.5 .4M11.3 159.1l-.5 .4M11.5 144.8l-.5 .4M11.5 150.1l-.5 .4M11.5 155.3l-.5 .5M11.7 141.1l-.4 .4M11.7 146.3l-.4 .5M11.7 151.6l-.4 .4M11.7 156.9l-.4 .4"/>
<path d="M11.9 142.6l-.4 .5M11.9 147.9l-.4 .4M11.9 153.1l-.4 .5M11.9 158.4l-.4 .5M12.1 144.1l-.4 .5M12.1 149.4l-.4 .4M12.1 154.7l-.4 .4M12.1 160l-.4 .4M12.4 140.4l-.5 .5M12.4 145.7l-.5 .4M12.4 150.9l-.5 .5M12.4 156.2l-.5 .5"/>
<path d="M12.6 142l-.5 .4M12.6 147.2l-.5 .4M12.6 152.5l-.5 .4M12.6 157.8l-.5 .4M12.8 143.5l-.4 .4M12.8 148.7l-.4 .5M12.8 154l-.4 .5M12.8 159.3l-.4 .5M13 145l-.4 .5M13 150.3l-.4 .4M13 155.6l-.4 .4M13.3 141.3l-.5 .4"/>
<path d="M13.3 146.6l-.5 .4M13.3 151.8l-.5 .5M13.3 157.1l-.5 .5M13.5 142.8l-.5 .5M13.5 148.1l-.5 .4M13.5 153.4l-.5 .4M13.5 158.7l-.5 .4M13.6 140.1l-2.9 2.9M13.6 141.8l-2.9 3M13.6 143.6l-2.9 2.9M13.6 145.4l-2.9 2.9M13.6 147.1l-2.9 2.9"/>
<path d="M13.6 148.9l-2.9 2.9M13.6 150.6l-2.9 2.9M13.6 152.4l-2.9 2.9M13.6 154.1l-2.9 2.9M13.6 155.9l-2.9 2.9M13.6 157.6l-2.9 3M13.6 159.4l-1.4 1.4M13.6 141l-.1 .1M13.6 144.5l-.3 .3M13.6 146.2l-.1 .1M13.6 149.7l-.3 .4M13.6 151.5l-.1 .1"/>
<path d="M13.6 155l-.3 .3M13.6 156.7l-.1 .2M90.9 151.9h12.7M99.2 157.8l35.7 11.4h29.9M106.6 141.1h.1M106.6 146.3v.1M106.6 151.6v.1M106.6 156.9v.1M106.8 142.6l-.2 .3M106.8 147.9l-.2 .3M106.8 153.1l-.2 .3M106.8 158.4l-.2 .3"/>
<path d="M107 144.1l-.4 .5M107 149.4l-.4 .4M107 154.7l-.4 .4M107 160l-.2 .3M107.3 140.4l-.5 .5M107.3 145.7l-.5 .4M107.3 150.9l-.5 .5M107.3 156.2l-.5 .5M107.5 142l-.5 .4M107.5 147.2l-.5 .4M107.5 152.5l-.5 .4M107.5 157.8l-.5 .4"/>
<path d="M107.7 143.5l-.4 .4M107.7 148.7l-.4 .5M107.7 154l-.4 .5M107.7 159.3l-.4 .5M107.9 145l-.4 .5M107.9 150.3l-.4 .4M107.9 155.6l-.4 .4M108.1 141.3l-.4 .4M108.1 146.6l-.4 .4M108.1 151.8l-.4 .5M108.1 157.1l-.4 .5M108.4 142.8l-.5 .5"/>
<path d="M108.4 148.1l-.5 .4M108.4 153.4l-.5 .4M108.4 158.7l-.5 .4M108.6 144.4l-.5 .4M108.6 149.6l-.5 .5M108.6 154.9l-.5 .4M108.8 140.6l-.4 .5M108.8 145.9l-.4 .4M108.8 151.2l-.4 .4M108.8 156.4l-.4 .5M109 142.2l-.4 .4M109 147.4l-.4 .5"/>
<path d="M109 152.7l-.4 .4M109 158l-.4 .4M109.2 143.7l-.4 .4M109.2 149l-.4 .4M109.2 154.2l-.4 .5M109.2 159.5l-.4 .5M109.4 143.5h.1M109.4 145.2l-.4 .5M109.4 148.7h.1M109.4 150.5l-.4 .4M109.4 155.8l-.4 .4M109.4 159.3h.1"/>
<path d="M109.5 140.8l-2.9 3M109.5 142.6l-2.9 2.9M109.5 144.3l-2.9 3M109.5 146.1l-2.9 2.9M109.5 147.9l-2.9 2.9M109.5 149.6l-2.9 3M109.5 151.4l-2.9 2.9M109.5 153.1l-2.9 3M109.5 154.9l-2.9 2.9M109.5 156.7l-2.9 2.9M109.5 158.4l-2.1 2.1M109.5 141.7l-.3 .3"/>
<path d="M109.5 147l-.3 .2M109.5 152.3l-.3 .2M109.5 154h-.1M109.5 157.5l-.3 .3M11.5 160.6l-.2 .2M13.6 160.3l-.3 .3M13.6 160.8h64.5M90.9 160.8h12.7M108.6 160.2l-.5 .4M109.5 160.2l-.7 .6"/>
</g>
<!-- layer: 0T -->
<g fill="none" stroke="#000" stroke-width=".25">
<path d="M17.7 45.4l-.1 .7 .1 .9M17.7 47l.5 .8M18.2 47.8l.3 .3M20.1 47.3a1.16 1.16 0 0 1 .5 1.8 1.16 1.16 0 0 1-1.8 0 1.16 1.16 0 0 1 .4-1.8M21.1 47.8l-.3 .3M21.6 45.2l.1 .9-.1 .9M21.6 47l-.5 .8M23.2 45.4l-.1 .7 .2 .9M23.2 47l.5 .8M23.7 47.8l.4 .3M25.7 47.3a1.16 1.16 0 0 1 .4 1.8 1.16 1.16 0 0 1-1.8 0 1.16 1.16 0 0 1 .4-1.8M26.6 47.8l-.3 .3"/>
<path d="M27.1 45.2l.2 .9-.2 .9M27.1 47l-.4 .8M17.1 65.3h15.1v9.2h-15.1zM17.1 67.7h.4M17.5 66.7h14.3v7.4h-14.3zM17.9 67.1h13.5v6.6h-13.5zM18.3 64.8h.5v.5h-.5zM18.8 66.6h.9v.1h-.9zM19 66.2h.5v.4h-.5zM19.7 66.2h.1M19.7 66.1h.1M19.8 66v-.3h-.2v.4"/>
<path d="M19.9 66.1h.1M19.9 66h.1M19.9 66.1v.6h-.2v-.5M20.1 64.8h.5v.5h-.5zM22.3 64.8h.4v.5h-.4zM22.5 66.7a.74 .74 0 0 1 .7-.5 .74 .74 0 0 1 .6 .5M23 65.3h.3v.8h-.3zM23.1 66.1h.2v.2h-.2zM25.8 64.8h.4v.5h-.4zM26.1 66.7a.74 .74 0 0 1 .7-.5 .74 .74 0 0 1 .6 .5M26.6 65.3h.4v.8h-.4zM26.7 66.1h.2v.2h-.2z"/>
<path d="M28.4 64.8h.5v.5h-.5zM29.3 66.6h1v.1h-1zM29.5 66.2h.6v.4h-.6zM30.2 64.8h.4v.5h-.4zM30.4 66v-.3h-.2v.4M30.4 66.1h.1M30.4 66h.1M30.5 66.1v.6h-.2v-.5M31.8 67.7h.4"/>
<circle cx="19.6" cy="45.4" r="1.97"/>
<circle cx="25.1" cy="45.4" r="1.97"/>
</g>
<!-- layer: AK -->
<path d="M30.3 66.1h.1M30.3 66.2h.1" fill="none" stroke="#000" stroke-width=".25"/>
<!-- layer: 0D -->
<g fill="none" stroke="#f00" stroke-width=".25">
<path d="M19.4 49.5v.1h.5v-.1M19.4 49.6v.5l.1-.5M19.8 49.7h-.3M19.8 49.6v.5v-.5M19.8 49.7l.1 .4-.3 .2-.3-.2 .1-.4M24.9 49.5v.1h.5v-.1M25 49.6v.5v-.5M25.3 49.7h-.3M25.3 49.7l.1 .4-.3 .2-.3-.2 .1-.4M25.4 49.6l-.1 .5zM18.4 67.5h2M18.4 69.9h2"/>
<path d="M18.4 71h2M18.4 71.4h2M18.4 71.8h2M18.4 72.2h2M18.4 69.5h2M18.4 69.1h2M18.4 68.7h2M18.4 68.2h2M18.4 67.8h2M18.4 72.7h2M18.4 73.1h2M18.4 73.4h2"/>
<path d="M20.9 67.5h2M20.9 69.9h2M20.9 71h2M20.9 71.4h2M20.9 71.8h2M20.9 72.2h2M20.9 69.5h2M20.9 69.1h2M20.9 68.7h2M20.9 68.2h2M20.9 67.8h2M20.9 72.7h2"/>
<path d="M20.9 73.1h2M20.9 73.4h2M22.7 66.7l.5-.3 .5 .3M23.5 67.5h2M23.5 69.9h2M23.5 71h2M23.5 71.4h2M23.5 71.8h2M23.5 72.2h2M23.5 69.5h2M23.5 69.1h2M23.5 68.7h2"/>
<path d="M23.5 68.2h2M23.5 67.8h2M23.5 72.7h2M23.5 73.1h2M23.5 73.4h2M26.2 67.5h2M26.2 69.9h2M26.2 71h2M26.2 71.4h2M26.2 71.8h2M26.2 72.2h2M26.2 69.5h2"/>
<path d="M26.2 69.1h2M26.2 68.7h2M26.2 68.2h2M26.2 67.8h2M26.2 72.7h2M26.2 73.1h2M26.2 73.4h2M26.3 66.7l.5-.3 .5 .3M28.8 67.5h2M28.8 69.9h2M28.8 71h2M28.8 71.4h2"/>
<path d="M28.8 71.8h2M28.8 72.2h2M28.8 69.5h2M28.8 69.1h2M28.8 68.7h2M28.8 68.2h2M28.8 67.8h2M28.8 72.7h2M28.8 73.1h2M28.8 73.4h2"/>
<circle cx="19.6" cy="45.4" r=".74"/>
<circle cx="19.6" cy="45.4" r=".66"/>
<circle cx="19.7" cy="48.4" r=".53"/>
<circle cx="19.7" cy="48.4" r=".49"/>
<circle cx="25.1" cy="45.4" r=".74"/>
<circle cx="25.1" cy="45.4" r=".66"/>
<circle cx="25.2" cy="48.4" r=".53"/>
<circle cx="25.2" cy="48.4" r=".49"/>
</g>
<g fill="none" stroke="#000" stroke-width=".25">
<path d="M16.6 43h35.2v8.5v-8.8h-35.2v8.8h27.3M16.9 43.6h34.3v7.3h-34.3zM16.9 51.5h8.4v.5h-8.4zM24.8 52v.3h-1.8M26.3 51.5h8.4v.5h-8.4zM26.8 52v.3h1.8M28.7 44.1h4v7.5h-4zM29.5 51.6a1.25 1.25 0 0 0 1.2 .8 1.25 1.25 0 0 0 1.1-.8M30.5 52.4h.4v.8h-.4zM35.3 51.5h8v.5h-8zM35.9 52v.3h1.7M51.8 42.7h10.7v8.8h-10.7z"/>
<path d="M51.8 42.7h10.7v.3h-10.7zM52.3 50a.78 .78 0 0 0 .8 .8M52.4 49.5a.78 .78 0 0 0 .7 .8h7.3M52.4 44.7v4.9M53.1 43.2a.78 .78 0 0 0-.8 .8v6.1M53.1 43.3h8M53.1 50.9h8M53.1 43.9a.78 .78 0 0 0-.7 .8M53.2 44h7.2M53.8 46.2v1.5M54.4 45.9l1.2 .9M56.2 44.9l-1.5 .2"/>
<path d="M60.4 43.9a.78 .78 0 0 1 .8 .8M61.1 43.2a.78 .78 0 0 1 .8 .8v6.1M61.2 49.5a.78 .78 0 0 1-.8 .8M61.2 44.7v4.9M61.9 50a.78 .78 0 0 1-.8 .8M74.6 46.8h.5v.9h-.5zM74.7 47h.3v.7h-.3zM76.9 50.9h.6v.1l-.6 .1zM77.3 50.5v.4M77.5 50.6v.5l-.2-.1M78.5 50.7v.1M79.5 50.6v.5l.2-.1"/>
<path d="M79.5 50.9h.6v.2l-.6-.1zM79.7 50.5v.4M81.9 46.8h.5v.9h-.5zM82 47h.3v.7h-.3zM103.1 60l.9 1 .5 1.2 .4 1.9M16.6 63.8h17.6v11.7h-17.6v-11.7v11.3M17.1 64.4h16.7v10.1h-16.7zM17.4 63.3h8v.5h-8zM23.1 62.9h1.7v.4M25.6 63.3h8v.5h-8zM27.9 62.9h-1.8v.4M47.7 63.4h11.7v11.8h-11.7z"/>
<path d="M48 74.5v.3h.3M48 64.2v.3M48 64.6v.2M48 65v.2M48 65.3v.3M48 65.7v.2M48 66.1v.2M48 66.4v.3M48 66.8v.2M48 67.2v.2M48 67.5v.3M48 67.9v.2"/>
<path d="M48 68.3v.2M48 68.7v.2M48 69v.2M48 69.4v.2M48 69.8v.2M48 70.1v.2M48 70.5v.2M48 70.9v.2M48 71.2v.2M48 71.6v.2M48 72v.2M48 72.3v.2"/>
<path d="M48 72.7v.2M48 73.1v.2M48 73.4v.2M48 73.8v.2M48 74.2v.2M48.2 63.4a19.7 19.7 0 0 1 10.5 0M48.3 63.8h-.3v.3M48.5 74.8h.2M48.5 63.8h.2M48.8 63.4a21.2 21.2 0 0 1 9.4 0M48.9 74.8h.2M48.9 63.8h.2"/>
<path d="M49.2 74.8h.2M49.2 63.8h.2M49.2 73.2l-.2 .2 .2 .2 .2-.2M49.3 65.8l.2 .2M49.4 65.6l-.2-.3-.2 .3 .2 .1M49.5 73l-.2 .1M49.5 65.6l.2 .2M49.6 66.1l.2 .1M49.6 74.8h.2M49.6 63.8h.2M49.7 73.2l-.2 .1M49.8 72.7l-.2 .2"/>
<path d="M49.8 65.9l.2 .1M49.9 66.3l.1 .2M50 74.8h.2M50 63.8h.2M50 72.9l-.2 .2M50 72.5l-.1 .1M50.1 66.1l.1 .2M50.1 66.6l.2 .1M50.2 72.7l-.1 .1M50.3 74.8h.2M50.3 63.8h.2M50.3 72.2l-.1 .2"/>
<path d="M50.3 66.4l.2 .1M50.4 66.8l.2 .2M50.5 72.5l-.2 .1M50.6 72l-.2 .2M50.6 66.6l.2 .2M50.7 67l.2 .2M50.7 74.8h.2M50.7 63.8h.2M50.8 72.2l-.2 .2M50.9 71.7l-.2 .2M50.9 66.9l.2 .1M51 67.3l.1 .2"/>
<path d="M51.1 72l-.2 .1M51.1 74.8h.2M51.1 63.8h.2M51.1 71.5l-.1 .2M51.1 67.1l.3 .2M51.2 67.5l.2 .2M51.4 71.7l-.2 .2M51.4 74.8h.2M51.4 63.8h.2M51.4 71.3l-.2 .1M51.4 67.3l.2 .2M51.5 67.8l.2 .2"/>
<path d="M51.6 71.4l-.2 .2M51.7 71l-.2 .2M51.7 67.6l.2 .2M51.8 68.1l.1 .1M51.8 74.8h.2M51.8 63.8h.2M51.9 71.2l-.2 .2M51.9 70.8l-.1 .1M52 67.8l.2 .2M52 68.3l.2 .1M52.2 71l-.2 .1M52.2 74.8h.2"/>
<path d="M52.2 63.8h.2M52.2 70.5l-.1 .2M52.2 68.1l.2 .2M52.3 68.5l.2 .2M52.5 70.7l-.3 .2M52.5 70.3l-.2 .1M52.5 74.8h.2M52.5 63.8h.2M52.5 68.3l.2 .2M52.6 68.8l.2 .1M52.7 70.5l-.2 .1M52.8 70l-.2 .2"/>
<path d="M52.8 68.6l.2 .1M52.9 69l.2 .2M52.9 74.8h.2M52.9 63.8h.2M53 70.2l-.2 .2M53 68.8l.3 .2M53 69.5l.1 .2M53.1 69.8l-.2 .2M53.1 69.8l.2 .1M53.2 69.1l-.1 .2M53.3 74.8h.2M53.3 63.8h.2"/>
<path d="M53.3 70l-.2 .1M53.4 70h.2M53.5 69l-.2 .1M53.6 74.8h.2M53.6 63.8h.2M53.6 69l.2 .1M53.8 70l.2 .2M53.9 69.2l.2 .2M53.9 69.8l-.1 .2M54 74.8h.2M54 63.8h.2M54 68.8l-.2 .2"/>
<path d="M54 69.8l.2 .2M54.1 69.5l-.1 .2M54.1 70.2l.2 .2M54.2 69l-.2 .2M54.3 68.6l-.2 .1M54.3 70l.2 .2M54.4 74.8h.2M54.4 63.8h.2M54.4 70.5l.2 .1M54.5 68.8l-.2 .1M54.6 68.4l-.2 .1M54.6 70.3l.2 .1"/>
<path d="M54.7 70.7l.2 .2M54.7 74.8h.2M54.7 63.8h.2M54.8 68.5l-.2 .2M54.8 68.1l-.1 .2M54.9 70.5l.1 .2M54.9 71l.2 .1M55 68.3l-.1 .2M55.1 74.8h.2M55.1 63.8h.2M55.1 67.8l-.2 .2M55.2 70.8l.1 .1"/>
<path d="M55.2 71.2l.2 .2M55.3 68.1l-.2 .1M55.4 67.6l-.2 .2M55.4 71l.2 .2M55.5 74.8h.2M55.5 63.8h.2M55.5 71.5l.2 .1M55.6 67.8l-.2 .2M55.7 67.3l-.2 .2M55.7 71.3l.2 .1M55.8 71.7l.1 .2M55.8 74.8h.2"/>
<path d="M55.8 63.8h.2M55.9 67.5l-.2 .2M55.9 67.1l-.1 .2M56 71.5l.1 .2M56 72l.2 .1M56.1 67.3l-.1 .2M56.2 74.8h.2M56.2 63.8h.2M56.2 66.9l-.2 .1M56.2 71.7l.2 .2M56.3 72.2l.2 .2M56.4 67.1l-.2 .1"/>
<path d="M56.5 66.6l-.2 .2M56.5 72l.2 .2M56.6 72.5l.2 .1M56.6 74.8h.2M56.6 63.8h.2M56.7 66.8l-.2 .2M56.7 66.4l-.1 .1M56.8 72.2l.1 .2M56.9 72.7l.1 .1M56.9 74.8h.3M56.9 63.8h.3M56.9 66.6l-.1 .1"/>
<path d="M57 66.1l-.1 .2M57.1 72.5l.1 .2M57.1 72.9l.2 .2M57.2 66.3l-.2 .2M57.3 65.9l-.2 .1M57.3 74.8h.2M57.3 63.8h.2M57.3 72.8l.2 .1M57.4 73.2l.2 .1M57.5 66.1l-.2 .1M57.6 65.6l-.2 .2M57.6 73l.2 .1"/>
<path d="M57.7 65.6l.2-.3 .2 .3-.2 .2M57.7 74.8h.2M57.7 63.8h.2M57.8 65.9l-.2 .1M57.9 73.2l.2 .2-.2 .2-.2-.2M57.9 63.4h.7M57.9 63.1h.7v.3M58 74.8h.3M58 63.8h.3M58.1 62.9h.3v.2h-.3zM58.4 74.8h.2M58.4 63.8h.2"/>
<path d="M58.8 63.8h.2v.3M59 74.5v.3h-.2M59 64.2v.3M59 64.6v.2M59 65v.2M59 65.3v.3M59 65.7v.2M59 66.1v.2M59 66.4v.3M59 66.8v.2M59 67.2v.2M59 67.5v.3"/>
<path d="M59 67.9v.2M59 68.3v.2M59 68.7v.2M59 69v.2M59 69.4v.2M59 69.8v.2M59 70.1v.2M59 70.5v.2M59 70.9v.2M59 71.2v.2M59 71.6v.2M59 72v.2"/>
<path d="M59 72.3v.2M59 72.7v.2M59 73.1v.2M59 73.4v.2M59 73.8v.2M59 74.2v.2M94.8 64.1h10.8v11.8h-10.8zM95.3 63.8l7.9-3.8 .2 .3-7.8 3.8zM95.4 74.9v.4h.3M95.4 65.3v.6M95.4 66.1v.5M95.4 66.8v.5"/>
<path d="M95.4 67.5v.6M95.4 68.3v.5M95.4 69v.5M95.4 69.8v.5M95.4 70.5v.5M95.4 71.2v.5M95.4 72v.5M95.4 72.7v.5M95.4 73.4v.5M95.4 74.2v.5M95.7 64.7h-.3v.4M95.9 75.3h.5"/>
<path d="M95.9 64.7h.5M95.9 68.1l.5 .3M96.4 67.5l-.5 .4M96.4 66.7h.3M96.4 67.6h.3M96.6 75.3h.6M96.6 64.7h.6M96.9 66.7h.5M96.9 67.6h.5M97.3 65.6l.2-.2a8.3 8.3 0 0 1 3.8 .6l1.3 .1 .5-.4a.84 .84 0 0 0-1.2-.4l-.6 .1a8.3 8.3 0 0 1-3.8 .6l-.3-.3zM97.4 75.3h.5M97.4 64.7h.5"/>
<path d="M97.7 66.7h.5M97.7 67.6h.5M98.1 75.3h.5M98.1 64.7h.5M98.4 66.7h.5M98.4 67.6h.5M98.8 75.3h.6M98.8 64.7h.6M99.1 66.7h.5M99.1 67.6h.5M99.6 75.3h.5M99.6 64.7h.5"/>
<path d="M99.9 66.7h.5M99.9 67.6h.5M100.3 75.3h.5M100.3 64.7h.5M100.6 66.7h.5M100.6 67.6h.5M101 75.3h.6M101 64.7h.6M101.3 66.7h.5M101.3 67.6h.5M101.8 75.3h.5M101.8 64.7h.5"/>
<path d="M102.1 66.7h.5M102.1 67.6h.5M102.5 75.3h.5M102.5 64.7h.5M102.8 66.7h.5M102.8 67.6h.5M103.3 75.3h.5M103.3 64.7h.5M103.5 66.7h.3M103.8 66.7l.4 .3M104 75.3h.5M104 64.7h.5"/>
<path d="M104.2 67.3l-.2 .3h-.5M104.7 64.7h.3v.4M105 74.9v.4h-.3M105 65.3v.6M105 66.1v.5M105 66.8v.5M105 67.5v.6M105 68.3v.5M105 69v.5M105 69.8v.5M105 70.5v.5M105 71.2v.5"/>
<path d="M105 72v.5M105 72.7v.5M105 73.4v.5M105 74.2v.5"/>
<circle cx="30.7" cy="46.1" r="1.5"/>
<circle cx="30.7" cy="49.7" r="1.5"/>
<circle cx="53.7" cy="45.2" r=".61"/>
<circle cx="78.5" cy="47.3" r="3.4"/>
<circle cx="78.5" cy="47.3" r="3"/>
<circle cx="78.5" cy="50.9" r=".11"/>
</g>
<g fill="#000" stroke="#000" stroke-width=".21">
<path d="M78.3 47.1l-.1 .2h.3zM78.2 47.3h.3l-.2 .2zM78.5 47.3l-.2 .2 .2 .1z"/>
<path d="M78.5 47.3v.3l.2-.1zM78.5 47.3h.3l-.1 .2z"/>
<path d="M78.7 47.1l-.2 .2h.3zM78.5 47l.2 .1-.2 .2zM78.3 47.1l.2 .2v-.3z"/>
<path d="M102.6 60.1l.2 .1zM102.7 60l.1 .2zM101.7 60.7l1-.7zM101.7 60.7l1-.7zM101.7 60.7l-.2 .2zM101.4 60.9l.3-.2z"/>
</g>
<g fill="#000" stroke="#000" stroke-width=".21">
<path d="M46.9 46.8v.1l.1-.1zM46.9 46.9l.1-.1v.2z"/>
<path d="M47 46.8v.2l.2-.1zM47 46.8h.2v.1zM47 46.8h.2v-.2z"/>
<path d="M46.9 48.7l.2 .8v-.8zM46.9 48.7l.2 .8h-.2z"/>
<path d="M47 46.6v.2l.2-.2zM46.9 46.6h.1v.2zM46.9 46.6v.2h.1z"/>
</g>
<g fill="none" stroke="#000" stroke-width=".25">
<path d="M45 48.3l.4 .4M45.1 45.2v3.1M45.4 44.8l-.4 .4M45.5 48.7h3.1M45.5 44.8h3.1M45.6 47.7l.4 .4h2M45.7 45.8v1.9M46 45.4l-.4 .4M46.1 45.4h1.9M48 45.4l.4 .4M48.4 45.8v1.9M48.4 47.7l-.4 .4"/>
<path d="M48.6 44.8l.4 .4M49 48.3l-.4 .4M49 45.2v3.1"/>
</g>
<text font-size="4.9" x="43" y="144">h= 210 cm.</text>
<text font-size="4.9" fill="#808080" x="137.6" y="167.2">h= 179 cm.</text>
<g font-size="3.5">
<text x="69.6" y="47.5">A11</text>
<text x="27" y="49">A15</text>
<text x="34.6" y="50.8">A14</text>
<text x="46.1" y="49">A16</text>
<text x="138.7" y="49.4">P.NO</text>
<text x="192.2" y="49.6">ÜRÜN ADI</text>
<text x="261.6" y="49.3">ÖLÇÜ</text>
<text x="284.1" y="49.4">AD.</text>
<text x="17.8" y="55.4">A6A6 A3</text>
<text x="41.6" y="55.5">A13</text>
<text x="51.9" y="55.5">A12</text>
<text x="64.1" y="54.6">A10</text>
<text x="140.6" y="56.3">A1</text>
<text x="149.6" y="56.2">YAŞ PASTA TATLI TEŞHİR DOLABI, DİK TİP</text>
<text x="264.9" y="56.3">70*70*180</text>
<text x="286.1" y="56.3">1</text>
<text x="18" y="61.5">A2</text>
<text x="49.1" y="61.9">A7</text>
<text x="78.8" y="61.9">A8</text>
<text x="93.5" y="61.9">A9</text>
<text x="140.5" y="60.7">A2</text>
<text x="140.5" y="65.2">A3</text>
<text x="149.5" y="60.7">ŞİŞE SOĞUTUCU, 2 KAPILI, MOTORU DIŞARIDA</text>
<text x="149.6" y="65.4">FİLTRE KAHVE MAKİNASI</text>
<text x="266.7" y="60.7">90*60*96</text>
<text x="279.4" y="65.2">-</text>
<text x="286.1" y="60.7">1</text>
<text x="286.1" y="65.2">1</text>
<text x="35.7" y="67.2">A4</text>
<text x="140.5" y="69.5">A4</text>
<text x="149.6" y="69.5">ÇALIŞMA TEZGAHI, TABAN RAFLI, ÇEKMECELİ</text>
<text x="264.9" y="69.5">135*60*96</text>
<text x="286.1" y="69.5">1</text>
<text x="82.3" y="75">A17</text>
<text x="140.5" y="77.9">A6</text>
<text x="140.5" y="73.8">A5</text>
<text x="149.6" y="74">ESPRESSO KAHVE MAKİNASI</text>
<text x="279.4" y="73.8">-</text>
<text x="279.4" y="78">-</text>
<text x="286.1" y="73.8">1</text>
<text x="286.1" y="78">1</text>
<text x="29.1" y="79.1">A5</text>
<text x="140.5" y="82.1">A7</text>
<text x="149.6" y="78.2">KAHVE DEĞİRMENİ</text>
<text x="149.6" y="82.1">BARDAK YIKAMA MAKİNASI, SETALTI</text>
<text x="266.7" y="82.1">60*60*82</text>
<text x="286.1" y="82.2">1</text>
<text x="140.5" y="86.3">A8</text>
<text x="149.6" y="86">ÇALIŞMA TEZGAHI, TABAN VE ARA RAFLI</text>
<text x="264.9" y="86.3">140*60*86</text>
<text x="286.1" y="86.3">1</text>
<text x="139.6" y="94.7">A10</text>
<text x="140.5" y="90.5">A9</text>
<text x="149.6" y="94.4">ÇALIŞMA TEZGAHI, TABAN VE ARA RAFLI, DOLAPLI</text>
<text x="149.6" y="90.5">DERİN DONDURUCU, TEK KAPILI, SETALTI</text>
<text x="264.9" y="94.7">115*45*90</text>
<text x="266.7" y="90.5">53*50*82</text>
<text x="286.1" y="90.5">1</text>
<text x="286.1" y="94.8">1</text>
<text x="139.7" y="98.9">A11</text>
<text x="149.6" y="98.6">ÇAY OTOMATI</text>
<text x="273.5" y="98.9">23 lt.</text>
<text x="286.1" y="98.9">1</text>
<text x="139.6" y="103.2">A12</text>
<text x="139.7" y="107.5">A13</text>
<text x="149.5" y="107.5">ŞİŞE SOĞUTUCU, 3 CAM KAPILI, MOTORU BÜNYESİNDE</text>
<text x="149.6" y="103.1">TEK EVYELİ ÇALIŞMA TEZGAHI, ÇÖP ÇEKMECELİ</text>
<text x="264.9" y="107.5">180*45*90</text>
<text x="266.7" y="103.2">55*45*90</text>
<text x="286.1" y="103.2">1</text>
<text x="286.1" y="107.6">1</text>
<text x="139.6" y="111.8">A14</text>
<text x="149.6" y="112.1">TÜRK KAHVE MAKİNASI</text>
<text x="279.4" y="111.8">-</text>
<text x="286.1" y="111.8">1</text>
<text x="139.7" y="116.1">A15</text>
<text x="149.5" y="116">SETÜSTÜ KAHVE ÇEKMECESİ</text>
<text x="279.4" y="116.1">-</text>
<text x="286.1" y="116.1">1</text>
<text x="139.6" y="120.3">A16</text>
<text x="139.6" y="124.5">A17</text>
<text x="149.6" y="120.3">BAR BLENDER</text>
<text x="149.6" y="124.5">KAHVE FİLTRE ÜNİTESİ, AHŞAP GÖVDE</text>
<text x="279.4" y="120.3">-</text>
<text x="279.4" y="124.6">-</text>
<text x="286.1" y="120.3">1</text>
<text x="286.1" y="124.6">1</text>
<text x="91" y="145.4">A1</text>
</g>
<text font-size="1.1" fill="#808080" x="55.6" y="69.2">omni</text>
<text font-size="1" x="15.4" y="51.2" transform="rotate(-90 15.4 51.2)">elk. panosu</text>
</svg>
